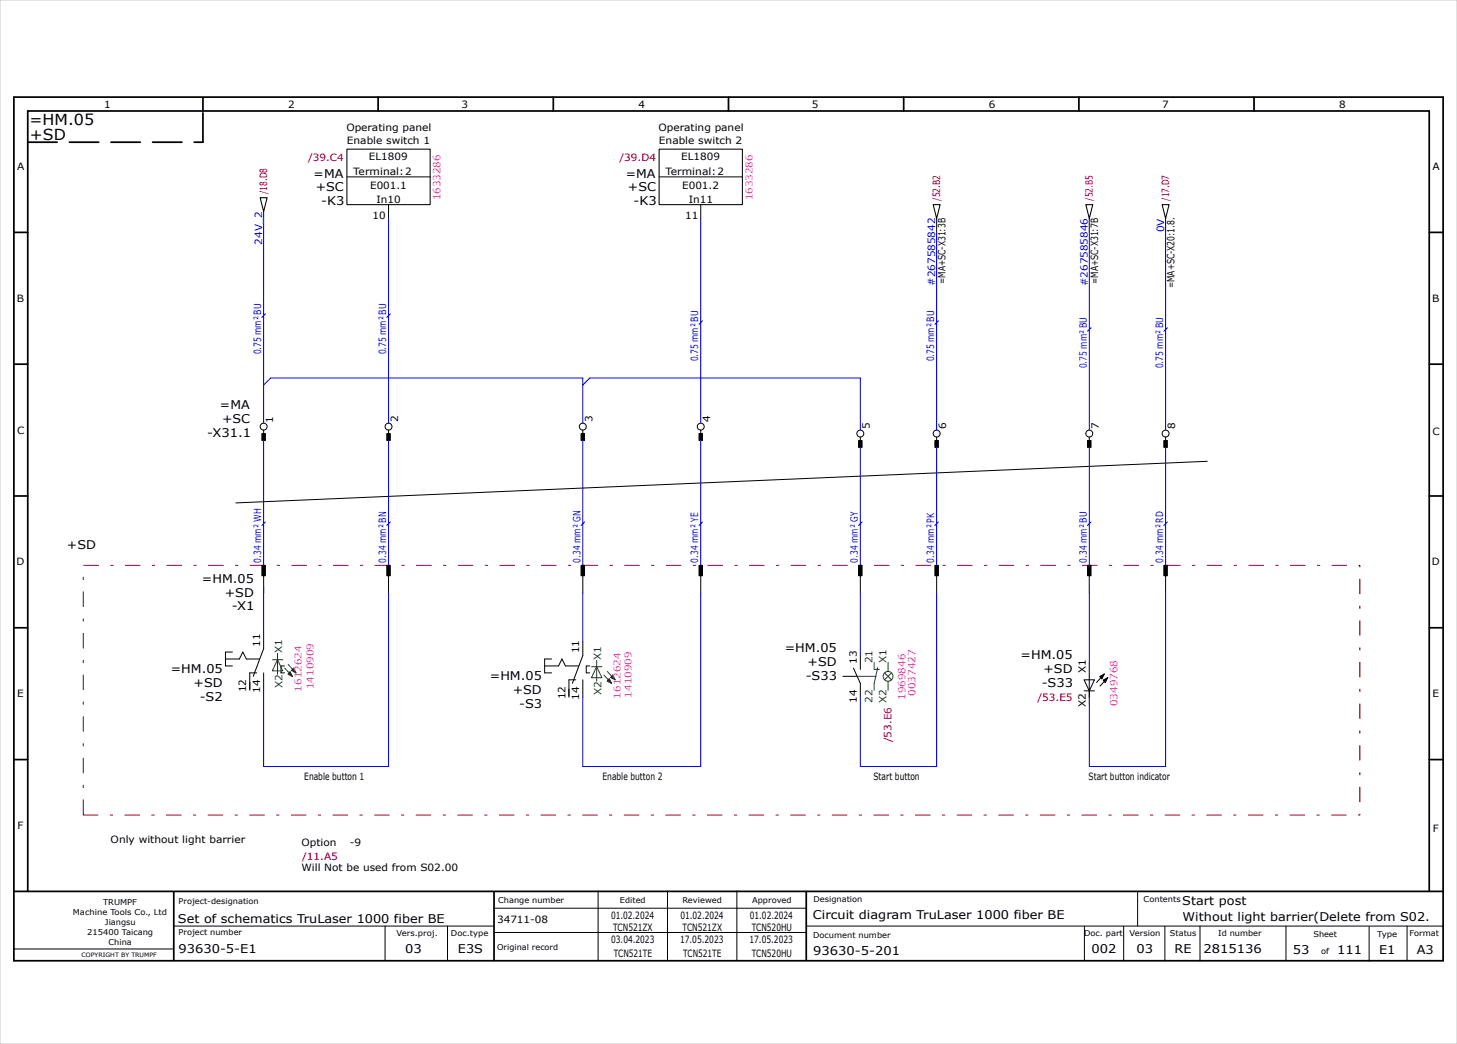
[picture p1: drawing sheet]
<svg xmlns="http://www.w3.org/2000/svg" width="420mm" height="301mm" viewBox="0 0 420 301" stroke-linecap="round" stroke-linejoin="round" font-family="sans-serif">
<g fill="none" stroke="#000" stroke-width=".5">
<path d="M4 28h412v249h-412zM58.5 28.2v3.8M109 28v4M159.5 28v4M210 28v4M260.5 28v4M311 28v4M361.5 28v4M4 67h4M412 67h4M4 105h4M412 105h4"/>
<path d="M4 143h4M412 143h4M4 181h4M412 181h4M4 219h4M412 219h4M4 257h412M8 257v-225h404v225M50.1 257.1v19.8M142.4 257.2v19.8M232.4 257.1v19.7"/>
</g>
<g fill="none" stroke="#000" stroke-width=".29">
<path d="M100 51h24M112 59v4M190 51h24M202 59v4M76 61v4M270 63v4M314 63v4M336 63v4M76 124v2M112 124v2M168 124v2M202 124v2"/>
<path d="M248 126v2M270 126v2M314 126v2M336 126v2M348 133l-280 12M76 165v6M112 165v6M168 165v6M202 165v6M248 165v6M270 165v6M314 165v6"/>
<path d="M336 165v6M67 188h-2v4h2M69 190l1-2 1 2M74 194h-2v5M76 183v4l-3 8M76 194v5M82 192h-1v2h1M159 190h-2v4h2M161 192l1-2 1 2M166 196h-2v5M168 185v4l-3 8M168 196v5"/>
<path d="M170 192h-1v2h1M246 192.6l2 4.4v4M248 189v4M312.5 196h3l-1.5 3.2zM312.5 199.2h3M314 191v3.9M314 195v8M318.3 194.3l-2.2 2.5M319.3 195.4l-2.2 2.4M172.4 256.9v20M192.4 256.9v20M212.4 256.9v20"/>
<path d="M327.9 256.9v10M4.1 273.6h45.7M50.1 267h92.2M111 267v10M129 267v10M142.4 261.9h90M142.4 268.9h90M232.5 267h183.5M312.6 267v10M323.9 267.1v10M335.8 267.1v10M345.9 267v10.1"/>
<path d="M370.7 267v9.8M394.7 267.1v10M405.6 267v10"/>
<circle cx="76" cy="123" r="1"/>
<circle cx="112" cy="123" r="1"/>
<circle cx="168" cy="123" r="1"/>
<circle cx="202" cy="123" r="1"/>
<circle cx="248" cy="125" r="1"/>
<circle cx="270" cy="125" r="1"/>
<circle cx="314" cy="125" r="1"/>
<circle cx="336" cy="125" r="1"/>
</g>
<path d="M8 41h50.5M58.5 41v-8.8" fill="none" stroke="#000" stroke-width=".5" stroke-dasharray="8.5 3.5"/>
<path d="M0 0h420v301h-420z" fill="none" stroke="#c9c9c9" stroke-width=".29"/>
<path d="M24 163h368v72h-368z" fill="none" stroke="#800000" stroke-width=".29" stroke-dasharray="4.2 3.5 .7 3.5"/>
<g fill="#000" stroke="#000" stroke-width=".29">
<path d="M317 195l1.3-.7-.7 1.5zM318 196.1l1.3-.7-.7 1.4z"/>
<path d="M75.5 125h1v2h-1z" fill-rule="evenodd"/>
<path d="M111.5 125h1v2h-1z" fill-rule="evenodd"/>
<path d="M167.5 125h1v2h-1z" fill-rule="evenodd"/>
<path d="M201.5 125h1v2h-1z" fill-rule="evenodd"/>
<path d="M247.5 127h1v2h-1z" fill-rule="evenodd"/>
<path d="M269.5 127h1v2h-1z" fill-rule="evenodd"/>
<path d="M313.5 127h1v2h-1z" fill-rule="evenodd"/>
<path d="M335.5 127h1v2h-1z" fill-rule="evenodd"/>
<path d="M75.5 163h1v3h-1z" fill-rule="evenodd"/>
<path d="M111.5 163h1v3h-1z" fill-rule="evenodd"/>
<path d="M167.5 163h1v3h-1z" fill-rule="evenodd"/>
<path d="M201.5 163h1v3h-1z" fill-rule="evenodd"/>
<path d="M247.5 163h1v3h-1z" fill-rule="evenodd"/>
<path d="M269.5 163h1v3h-1z" fill-rule="evenodd"/>
<path d="M313.5 163h1v3h-1z" fill-rule="evenodd"/>
<path d="M335.5 163h1v3h-1z" fill-rule="evenodd"/>
</g>
<path d="M65 190h4M71 190h3.8M157 192h4M163 192h3.8M243 195h4" fill="none" stroke="#000" stroke-width=".29" stroke-dasharray="8.5 3.5"/>
<g fill="none" stroke="#008000" stroke-width=".29">
<path d="M78.5 190.2h3M80 190.2l1.5 3.2h-3zM80 188.4v6M82.1 192.6l2.2 2.5M83.1 191.6l2.2 2.4M170.5 192.2h3M172 192.2l1.5 3.2h-3zM172 190.4v6M174.1 194.6l2.2 2.5M175.1 193.6l2.2 2.4M252 191v2h1.5M253 192.5l-1 4.5v2"/>
<path d="M255 194l2 2M256 191v2.6M256 196.4v2.6M257 194l-2 2"/>
<circle cx="256" cy="195" r="1.41"/>
</g>
<g fill="#008000" stroke="#008000" stroke-width=".29">
<path d="M84.6 192.6l.7 1.4-1.3-.7z"/>
<path d="M83.6 193.6l.7 1.5-1.3-.7z"/>
<path d="M176.6 194.6l.7 1.4-1.3-.7z"/>
<path d="M175.6 195.6l.7 1.5-1.3-.7z"/>
</g>
<path d="M75 57h2l-1 4zM100 43h24v16h-24zM190 43h24v16h-24zM269 59h2l-1 4zM313 59h2l-1 4zM335 59h2l-1 4z" fill="none" stroke="#000" stroke-width=".3"/>
<path d="M247.2 195h5.3" fill="none" stroke="#008000" stroke-width=".29" stroke-dasharray="8.5 3.5"/>
<g fill="none" stroke="#00f" stroke-width=".29">
<path d="M76 65v57M112 63v59M202 63v59M270 67v57M314 67v57M336 67v57M76 111l2-2h90v13M168 111l2-2h78v15M76 127v36M112 127v36M168 127v36M202 127v36"/>
<path d="M248 129v34M270 129v34M314 129v34M336 129v34M76 169v14M112 171v50h-36v-22M168 171v14M202 171v50h-34v-20M248 171v18M270 171v50h-22v-20M314 171v20M336 171v50h-22v-18"/>
</g>
<g fill="none" stroke="#00f" stroke-width=".3">
<path d="M76.5 90.5l-1 1M112.5 90.5l-1 1M202.5 92.5l-1 1M270.5 92.5l-1 1M314.5 94.5l-1 1M336.5 94.5l-1 1M76.5 150.5l-1 1M112.5 150.5l-1 1M168.5 150.5l-1 1M202.5 150.5l-1 1M248.5 150.5l-1 1M270.5 150.5l-1 1"/>
<path d="M314.5 150.5l-1 1M336.5 150.5l-1 1"/>
</g>
<g font-size="4.4">
<text x="8.5" y="36">=HM.05</text>
<text x="8.6" y="40.5">+SD</text>
</g>
<g font-size="3.5">
<text x="90.4" y="51.2">=MA</text>
<text x="180.4" y="51.2">=MA</text>
<text x="91" y="55.2">+SC</text>
<text x="92.6" y="59.2">-K3</text>
<text x="181" y="55.2">+SC</text>
<text x="182.6" y="59.2">-K3</text>
<text x="63.4" y="118">=MA</text>
<text x="59.7" y="126">-X31.1</text>
<text x="64" y="122">+SC</text>
<text x="19.3" y="158.3">+SD</text>
<text x="58.2" y="168">=HM.05</text>
<text x="64.8" y="172">+SD</text>
<text x="66.8" y="176">-X1</text>
<text x="226.2" y="188">=HM.05</text>
<text x="294.2" y="190">=HM.05</text>
<text x="49.2" y="194">=HM.05</text>
<text x="55.8" y="198">+SD</text>
<text x="141.2" y="196">=HM.05</text>
<text x="232.3" y="196">-S33</text>
<text x="232.8" y="192">+SD</text>
<text x="300.3" y="198">-S33</text>
<text x="300.8" y="194">+SD</text>
<text x="57.6" y="202">-S2</text>
<text x="147.8" y="200">+SD</text>
<text x="149.7" y="204">-S3</text>
<text x="340.8" y="261">Start post</text>
<text x="51.3" y="266">Set of schematics TruLaser 1000 fiber BE</text>
<text x="234.3" y="265">Circuit diagram TruLaser 1000 fiber BE</text>
<text x="340.9" y="265.5">Without light barrier(Delete from S02.</text>
<text x="51.5" y="274.7">93630-5-E1</text>
<text x="116.8" y="274.9">03</text>
<text x="132" y="274.9">E3S</text>
<text x="234.4" y="275.3">93630-5-201</text>
<text x="314.6" y="274.8">002</text>
<text x="327.6" y="274.9">03</text>
<text x="338.6" y="274.8">RE</text>
<text x="346.9" y="274.7">2815136</text>
<text x="372.7" y="275">53</text>
<text x="385.4" y="275">111</text>
<text x="397.6" y="275">E1</text>
<text x="408.4" y="275">A3</text>
</g>
<g font-size="2.9">
<text x="30" y="31">1</text>
<text x="83" y="31">2</text>
<text x="133.1" y="31">3</text>
<text x="184.1" y="31">4</text>
<text x="234.1" y="31">5</text>
<text x="285" y="31">6</text>
<text x="335" y="31">7</text>
<text x="386" y="31">8</text>
<text x="99.8" y="37.9">Operating panel</text>
<text x="100" y="41.5">Enable switch 1</text>
<text x="189.8" y="37.9">Operating panel</text>
<text x="190" y="41.5">Enable switch 2</text>
<text x="106.4" y="46">EL1809</text>
<text x="196.4" y="46">EL1809</text>
<text x="5" y="49">A</text>
<text x="101.8" y="50.5">Terminal:2</text>
<text x="191.8" y="50.5">Terminal:2</text>
<text x="413" y="49">A</text>
<text x="106.7" y="54.5">E001.1</text>
<text x="108.5" y="58.5">In10</text>
<text x="196.6" y="54.5">E001.2</text>
<text x="198.6" y="58.5">In11</text>
<text x="107.4" y="63">10</text>
<text x="197.5" y="63">11</text>
<text x="272.6" y="81.8" transform="rotate(-90 272.6 81.8)">=MA+SC-X31:3B</text>
<text x="316.6" y="81.8" transform="rotate(-90 316.6 81.8)">=MA+SC-X31:7B</text>
<text x="338.6" y="83.1" transform="rotate(-90 338.6 83.1)">=MA+SC-X20:1.8.</text>
<text x="4.8" y="87">B</text>
<text x="412.8" y="87">B</text>
<text x="5" y="125">C</text>
<text x="78.7" y="121.9" transform="rotate(-90 78.7 121.9)">1</text>
<text x="114.8" y="121.7" transform="rotate(-90 114.8 121.7)">2</text>
<text x="170.8" y="121.7" transform="rotate(-90 170.8 121.7)">3</text>
<text x="204.8" y="121.6" transform="rotate(-90 204.8 121.6)">4</text>
<text x="250.7" y="123.7" transform="rotate(-90 250.7 123.7)">5</text>
<text x="272.8" y="123.7" transform="rotate(-90 272.8 123.7)">6</text>
<text x="316.8" y="123.7" transform="rotate(-90 316.8 123.7)">7</text>
<text x="338.7" y="123.6" transform="rotate(-90 338.7 123.6)">8</text>
<text x="413" y="125.5">C</text>
<text x="4.8" y="163">D</text>
<text x="412.7" y="163">D</text>
<text x="75" y="186.4" transform="rotate(-90 75 186.4)">11</text>
<text x="167" y="188.4" transform="rotate(-90 167 188.4)">11</text>
<text x="247" y="191.4" transform="rotate(-90 247 191.4)">13</text>
<text x="313" y="194.1" transform="rotate(-90 313 194.1)">X1</text>
<text x="5" y="201">E</text>
<text x="71" y="199.6" transform="rotate(-90 71 199.6)">12</text>
<text x="75" y="199.7" transform="rotate(-90 75 199.7)">14</text>
<text x="163" y="201.6" transform="rotate(-90 163 201.6)">12</text>
<text x="167" y="201.7" transform="rotate(-90 167 201.7)">14</text>
<text x="247" y="202.7" transform="rotate(-90 247 202.7)">14</text>
<text x="313" y="203.8" transform="rotate(-90 313 203.8)">X2</text>
<text x="413" y="201">E</text>
<text x="87.7" y="225">Enable button 1</text>
<text x="173.7" y="225">Enable button 2</text>
<text x="251.8" y="225">Start button</text>
<text x="313.8" y="225">Start button indicator</text>
<text x="5.1" y="239">F</text>
<text x="31.9" y="243">Only without light barrier</text>
<text x="86.9" y="244">Option</text>
<text x="100.8" y="244">-9</text>
<text x="413" y="240">F</text>
<text x="86.9" y="251">Will Not be used from S02.00</text>
<text x="143.3" y="266">34711-08</text>
<text x="176.1" y="264.9">01.02.2024</text>
<text x="176.8" y="268.4">TCN521ZX</text>
<text x="196.1" y="264.9">01.02.2024</text>
<text x="196.8" y="268.4">TCN521ZX</text>
<text x="216.1" y="264.9">01.02.2024</text>
<text x="216.7" y="268.4">TCN520HU</text>
<text x="176.2" y="271.9">03.04.2023</text>
<text x="176.9" y="275.9">TCN521TE</text>
<text x="196" y="271.9">17.05.2023</text>
<text x="196.9" y="275.9">TCN521TE</text>
<text x="216" y="271.9">17.05.2023</text>
<text x="216.7" y="275.9">TCN520HU</text>
</g>
<g font-size="2.9" fill="#b60000">
<text x="88.8" y="46.5">/39.C4</text>
<text x="178.6" y="46.5">/39.D4</text>
<text x="77" y="55.9" transform="rotate(-90 77 55.9)">/18.D8</text>
<text x="271" y="57.9" transform="rotate(-90 271 57.9)">/52.B2</text>
<text x="315" y="57.9" transform="rotate(-90 315 57.9)">/52.B5</text>
<text x="337" y="57.9" transform="rotate(-90 337 57.9)">/17.D7</text>
<text x="299.1" y="202">/53.E5</text>
<text x="257" y="214" transform="rotate(-90 257 214)">/53.E6</text>
<text x="87.1" y="248">/11.A5</text>
</g>
<g font-size="2.9" fill="#f0f">
<text x="127" y="57.8" transform="rotate(-90 127 57.8)">1633286</text>
<text x="217" y="57.8" transform="rotate(-90 217 57.8)">1633286</text>
<text x="87" y="199.4" transform="rotate(-90 87 199.4)">1612624</text>
<text x="90.5" y="198.7" transform="rotate(-90 90.5 198.7)">1410909</text>
<text x="179" y="201.4" transform="rotate(-90 179 201.4)">1612624</text>
<text x="182.1" y="201.1" transform="rotate(-90 182.1 201.1)">1410909</text>
<text x="261" y="201.8" transform="rotate(-90 261 201.8)">1969846</text>
<text x="263.9" y="200.6" transform="rotate(-90 263.9 200.6)">0037427</text>
<text x="322.1" y="203.6" transform="rotate(-90 322.1 203.6)">0349768</text>
</g>
<g font-size="2.9" fill="#00f">
<text x="75.6" y="70.5" transform="rotate(-90 75.6 70.5)">24V_2</text>
<text x="335.6" y="67" transform="rotate(-90 335.6 67)">0V</text>
<text x="269.6" y="82.4" transform="rotate(-90 269.6 82.4)">#267585842</text>
<text x="313.6" y="82.5" transform="rotate(-90 313.6 82.5)">#267585846</text>
<text x="75.3" y="102.2" transform="rotate(-90 75.3 102.2)">0.75 mm² BU</text>
<text x="111.3" y="102.2" transform="rotate(-90 111.3 102.2)">0.75 mm² BU</text>
<text x="201.3" y="104.2" transform="rotate(-90 201.3 104.2)">0.75 mm² BU</text>
<text x="269.3" y="104.2" transform="rotate(-90 269.3 104.2)">0.75 mm² BU</text>
<text x="313.3" y="106.2" transform="rotate(-90 313.3 106.2)">0.75 mm² BU</text>
<text x="335.3" y="106.2" transform="rotate(-90 335.3 106.2)">0.75 mm² BU</text>
<text x="75.3" y="162.2" transform="rotate(-90 75.3 162.2)">0.34 mm² WH</text>
<text x="111.3" y="162.2" transform="rotate(-90 111.3 162.2)">0.34 mm² BN</text>
<text x="167.3" y="162.2" transform="rotate(-90 167.3 162.2)">0.34 mm² GN</text>
<text x="201.3" y="162.2" transform="rotate(-90 201.3 162.2)">0.34 mm² YE</text>
<text x="247.3" y="162.2" transform="rotate(-90 247.3 162.2)">0.34 mm² GY</text>
<text x="269.3" y="162.2" transform="rotate(-90 269.3 162.2)">0.34 mm² PK</text>
<text x="313.3" y="162.2" transform="rotate(-90 313.3 162.2)">0.34 mm² BU</text>
<text x="335.3" y="162.2" transform="rotate(-90 335.3 162.2)">0.34 mm² RD</text>
</g>
<g font-size="2.9" fill="#008000">
<text x="81.3" y="188.3" transform="rotate(-90 81.3 188.3)">X1</text>
<text x="173.3" y="190.3" transform="rotate(-90 173.3 190.3)">X1</text>
<text x="251.5" y="191.2" transform="rotate(-90 251.5 191.2)">21</text>
<text x="255.5" y="191.1" transform="rotate(-90 255.5 191.1)">X1</text>
<text x="81.4" y="198.5" transform="rotate(-90 81.4 198.5)">X2</text>
<text x="173.4" y="200.5" transform="rotate(-90 173.4 200.5)">X2</text>
<text x="251.5" y="202.6" transform="rotate(-90 251.5 202.6)">22</text>
<text x="255.5" y="202.8" transform="rotate(-90 255.5 202.8)">X2</text>
</g>
<g font-size="2.3">
<text x="21" y="263.8">Machine Tools Co., Ltd</text>
<text x="29.7" y="260.8">TRUMPF</text>
<text x="51.5" y="260.7">Project-designation</text>
<text x="143.6" y="260.4">Change number</text>
<text x="178.7" y="260.4">Edited</text>
<text x="196.7" y="260.4">Reviewed</text>
<text x="216.8" y="260.4">Approved</text>
<text x="234.5" y="260.2">Designation</text>
<text x="329.7" y="260.1">Contents</text>
<text x="25.2" y="269.6">215400 Taicang</text>
<text x="30.3" y="266.7">Jiangsu</text>
<text x="51.5" y="269.7">Project number</text>
<text x="114.3" y="269.9">Vers.proj.</text>
<text x="130" y="269.9">Doc.type</text>
<text x="312.5" y="269.8">Doc. part</text>
<text x="325.6" y="269.9">Version</text>
<text x="337.3" y="269.8">Status</text>
<text x="351.2" y="269.8">Id number</text>
<text x="406.4" y="270">Format</text>
<text x="31.3" y="272.5">China</text>
<text x="143.3" y="273.9">Original record</text>
<text x="234.4" y="270.3">Document number</text>
<text x="378.6" y="270">Sheet</text>
<text x="380.8" y="275">of</text>
<text x="397" y="270">Type</text>
</g>
<text font-size="1.7" x="23.5" y="275.8">COPYRIGHT BY TRUMPF</text>
</svg>
